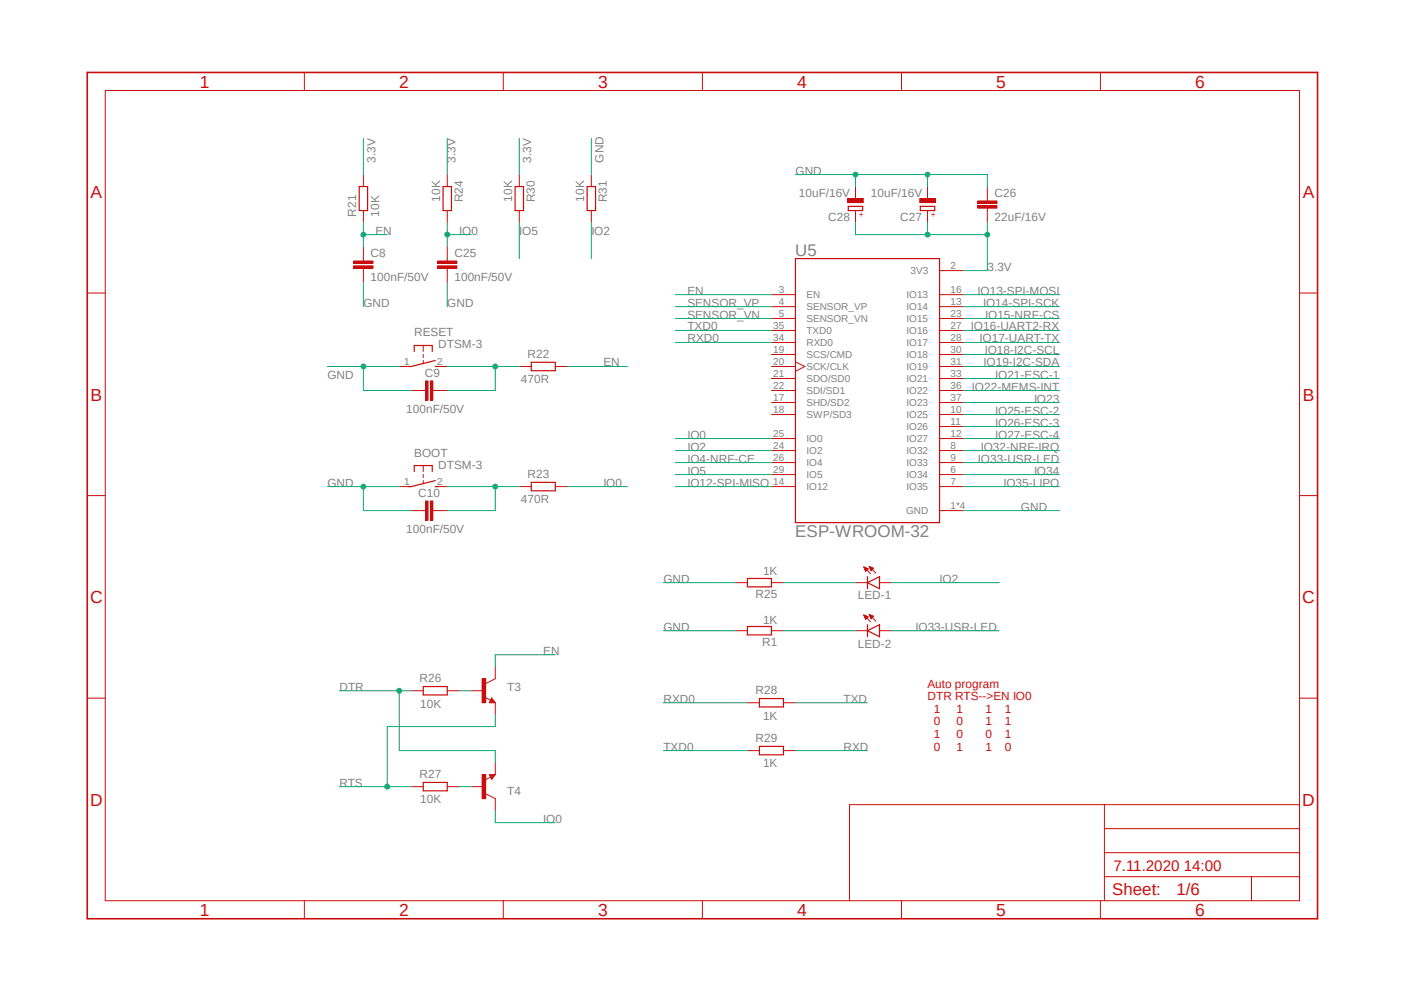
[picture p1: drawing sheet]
<svg xmlns="http://www.w3.org/2000/svg" width="297mm" height="210mm" viewBox="0 0 297 210" stroke-linecap="round" stroke-linejoin="round" font-family="sans-serif">
<path d="M17.9 15l261.2 179.9M279.1 15l-261.2 179.9" fill="none" stroke="#fff" stroke-width=".21"/>
<g fill="none" stroke="#c90d0c" stroke-width=".21">
<path d="M22.3 19.1h252.6v171.4h-252.6zM64.4 15.3v3.8M106.5 15.3v3.8M148.6 15.3v3.8M190.7 15.3v3.8M232.8 15.3v3.8M76.9 36.9v2.6M76.9 44.5v2.6M76.9 54.7v.5M76.9 56.7v.5M18.5 62h3.8M274.9 62h3.8"/>
<path d="M18.5 104.8h3.8M274.9 104.8h3.8M18.5 147.7h3.8M274.9 147.7h3.8M233.6 170.2v20.3M233.6 175.3h41.3M274.9 170.2h-95.2v20.3M64.4 190.5v3.8M106.5 190.5v3.8M148.6 190.5v3.8M190.7 190.5v3.8M232.8 190.5v3.8"/>
<path d="M233.6 185.4h41.3M233.6 180.3h41.3M264.8 185.4v5.1"/>
</g>
<path d="M18.5 15.3h260.2v179h-260.2z" fill="none" stroke="#c90d0c" stroke-width=".34"/>
<path d="M76 39.5h1.8v5h-1.8z" fill="none" stroke="#c90d0c" stroke-width=".25"/>
<path d="M74.8 56.2h4.1v.5h-4.1z" fill-rule="evenodd" fill="#c90d0c"/>
<path d="M74.8 56.2h4.1v.5h-4.1z" fill="none" stroke="#c90d0c" stroke-width=".21"/>
<path d="M74.8 55.2h4.1v.5h-4.1z" fill-rule="evenodd" fill="#c90d0c"/>
<g fill="none" stroke="#c90d0c" stroke-width=".21">
<path d="M74.8 55.2h4.1v.5h-4.1zM76.9 52.2v2.5M76.9 57.2v2.6M84.5 77.5h2.5M89.5 73.1v1.2M89.5 75v.6M89.5 76.2v.7M92.1 77.5h2.5M89.5 98.5v1.2M89.5 82.6h.5M91.6 82.6h.5M84.5 102.9h2.5"/>
<path d="M89.5 100.4v.6M89.5 101.6v.7M92.1 102.9h2.5"/>
</g>
<path d="M87.6 74.3v-1.2h3.8v1.2M92.1 76.2l-5.1 1.3h-.6M92.1 77.5h.6M87.6 99.7v-1.2h3.8v1.2M92.1 101.6l-5.1 1.3h-.6M92.1 102.9h.6" fill="none" stroke="#c90d0c" stroke-width=".25"/>
<path d="M91.1 80.6h.5v4h-.5z" fill-rule="evenodd" fill="#c90d0c"/>
<path d="M91.1 80.6h.5v4h-.5z" fill="none" stroke="#c90d0c" stroke-width=".21"/>
<path d="M90 80.6h.6v4h-.6z" fill-rule="evenodd" fill="#c90d0c"/>
<path d="M87 82.6h2.5M90 80.6h.6v4h-.6zM92.1 82.6h2.5M89.5 108h.5M91.6 108h.5" fill="none" stroke="#c90d0c" stroke-width=".21"/>
<path d="M91.1 106h.5v4h-.5z" fill-rule="evenodd" fill="#c90d0c"/>
<path d="M91.1 106h.5v4h-.5z" fill="none" stroke="#c90d0c" stroke-width=".21"/>
<path d="M90 106h.6v4h-.6z" fill-rule="evenodd" fill="#c90d0c"/>
<path d="M94.6 36.9v2.6M94.6 44.5v2.6M94.6 54.7v.5M94.6 56.7v.5M109.9 77.5h2.5M117.5 77.5h2.5M87 108h2.5M90 106h.6v4h-.6zM92.1 108h2.5M109.9 102.9h2.5M117.5 102.9h2.5" fill="none" stroke="#c90d0c" stroke-width=".21"/>
<path d="M93.7 39.5h1.8v5h-1.8zM112.4 76.6h5.1v1.8h-5.1zM112.4 102h5.1v1.8h-5.1z" fill="none" stroke="#c90d0c" stroke-width=".25"/>
<path d="M92.6 56.2h4v.5h-4z" fill-rule="evenodd" fill="#c90d0c"/>
<path d="M92.6 56.2h4v.5h-4z" fill="none" stroke="#c90d0c" stroke-width=".21"/>
<path d="M92.6 55.2h4v.5h-4z" fill-rule="evenodd" fill="#c90d0c"/>
<g fill="none" stroke="#c90d0c" stroke-width=".21">
<path d="M92.6 55.2h4v.5h-4zM94.6 52.2v2.5M94.6 57.2v2.6M182.8 119.9l1.3 1.4M182.8 120h.1M182.8 119.9l.8 .4M182.8 119.9l.3 .9 .5-.5M183.9 119.8l1.4 1.4M183.9 119.8l.9 .4-.5 .5zM183.9 119.8h.1M183.9 120h.3M155.6 123.2h2.5"/>
<path d="M163.2 123.2h2.5M181 123.2h2.5M182.8 120.1h.2M182.8 120.1h.4M182.9 120.2h.5M182.9 120.4h.7M182.9 120.3h.7M183 120.5h.4M183 120.6h.3M183.1 120.7h.1M184 120.1h.4M184 120.1h.7"/>
<path d="M184.1 120.2h.6M184.1 120.3h.6M184.1 120.4h.5M184.2 120.5h.2M184.2 120.6h.1M184.2 120.6h.2M186.1 123.2h2.5M102.6 147.5l1.2 .6M104 147.6l.8 1h-1.3zM104.8 143.6l-2.1 1"/>
</g>
<path d="M158.1 122.3h5.1v1.8h-5.1zM183.5 123.2l2.6-1.2v2.5zM183.5 122v2.5M104 148.1l.1 .3h-.3l.2-.5 .5 .6h-.7" fill="none" stroke="#c90d0c" stroke-width=".25"/>
<path d="M102 143.6h.7v5h-.7z" fill-rule="evenodd" fill="#c90d0c"/>
<path d="M99.7 146.1h2.5M102 143.6h.7v5h-.7zM104.8 141v2.6M104.8 148.6v2.6M102.7 167.9l2.1 1M103.5 163.8h1.3l-.8 1zM103.8 164.3l-1.2 .7" fill="none" stroke="#c90d0c" stroke-width=".21"/>
<path d="M103.8 164h.7l-.5 .6-.2-.5h.3l-.1 .2" fill="none" stroke="#c90d0c" stroke-width=".25"/>
<path d="M102 163.8h.7v5.1h-.7z" fill-rule="evenodd" fill="#c90d0c"/>
<g fill="none" stroke="#c90d0c" stroke-width=".21">
<path d="M109.9 36.9v2.6M125.1 36.9v2.6M109.9 44.5v2.6M125.1 44.5v2.6M198.8 57.2h5M208.9 42v.5M208.9 44v.5M163.2 62.3h5.1M163.2 64.9h5.1M163.2 67.4h5.1M163.2 69.9h5.1M163.2 72.4h5.1"/>
<path d="M163.2 75h5.1M163.2 77.5h5.1M168.3 76.5l2 1-2 1M198.8 62.3h5M198.8 64.9h5M198.8 67.4h5M198.8 69.9h5M198.8 72.4h5M198.8 75h5M198.8 77.5h5M163.2 87.7h5.1M163.2 85.1h5.1"/>
<path d="M163.2 80.1h5.1M163.2 82.6h5.1M163.2 92.8h5.1M163.2 95.3h5.1M163.2 97.8h5.1M198.8 87.7h5M198.8 85.1h5M198.8 80.1h5M198.8 82.6h5M198.8 92.8h5M198.8 95.3h5M198.8 97.8h5"/>
<path d="M198.8 90.2h5M163.2 100.4h5.1M163.2 102.9h5.1M198.8 108h5M198.8 100.4h5M198.8 102.9h5M87 146.1h2.5M94.6 146.1h2.6M158.1 148.6h2.6M158.1 158.7h2.6M165.7 148.6h2.6M165.7 158.7h2.6"/>
<path d="M87 166.4h2.5M94.6 166.4h2.6M99.7 166.4h2.5M102 163.8h.7v5.1h-.7zM104.8 161.3v2.5M104.8 168.9v2.5"/>
</g>
<path d="M109 39.5h1.7v5h-1.7zM124.2 39.5h1.8v5h-1.8zM168.3 54.7h30.5v55.8h-30.5zM89.5 145.2h5.1v1.8h-5.1zM160.7 147.7h5v1.8h-5zM160.7 157.9h5v1.7h-5zM89.5 165.5h5.1v1.8h-5.1z" fill="none" stroke="#c90d0c" stroke-width=".25"/>
<path d="M206.8 43.5h4.1v.5h-4.1z" fill-rule="evenodd" fill="#c90d0c"/>
<path d="M206.8 43.5h4.1v.5h-4.1z" fill="none" stroke="#c90d0c" stroke-width=".21"/>
<path d="M206.8 42.5h4.1v.5h-4.1z" fill-rule="evenodd" fill="#c90d0c"/>
<path d="M208.9 39.5v2.5M206.8 42.5h4.1v.5h-4.1zM208.9 44.5v2.6" fill="none" stroke="#c90d0c" stroke-width=".21"/>
<path d="M194.7 43.6h3v.9h-3z" fill="none" stroke="#c90d0c" stroke-width=".25"/>
<path d="M194.6 42h3.3v.8h-3.3z" fill-rule="evenodd" fill="#c90d0c"/>
<path d="M196.2 39.5v2.5M194.6 42h3.3v.8h-3.3zM196.2 44.5v2.6" fill="none" stroke="#c90d0c" stroke-width=".21"/>
<path d="M179.5 43.6h3v.9h-3z" fill="none" stroke="#c90d0c" stroke-width=".25"/>
<path d="M179.3 42h3.3v.8h-3.3z" fill-rule="evenodd" fill="#c90d0c"/>
<g fill="none" stroke="#c90d0c" stroke-width=".21">
<path d="M181 39.5v2.5M179.3 42h3.3v.8h-3.3zM181 44.5v2.6M155.6 133.4h2.5M163.2 133.4h2.5M181 133.4h2.5M182.8 130.1l1.3 1.4M182.8 130.1l.8 .4-.5 .5zM182.8 130.3h.4M182.8 130.2h.2M182.8 130.3h.5M182.9 130.4h.7"/>
<path d="M182.9 130.5h.7M183 130.6h.5M183 130.7h.4M183 130.8h.3M183.1 130.9h.1M183.9 130l1.4 1.4M183.9 130l.9 .3-.5 .6zM183.9 130h.1M183.9 130.1h.3M184 130.2h.4M184 130.3h.6M184.1 130.3h.6"/>
<path d="M184.1 130.5h.5M184.1 130.4h.6M184.1 130.6h.4M184.2 130.7h.2M184.2 130.8h.1M186.1 133.4h2.5"/>
</g>
<path d="M158.1 132.5h5.1v1.8h-5.1zM183.5 133.4l2.6-1.3v2.6zM183.5 132.1v2.6" fill="none" stroke="#c90d0c" stroke-width=".25"/>
<path d="M76.9 47.1v5.1M76.9 49.6h5M142.9 72.4h20.3M142.9 69.9h20.3M140.3 148.6h17.8M140.3 158.7h17.8" fill="none" stroke="#0dab76" stroke-width=".21"/>
<circle cx="76.9" cy="49.6" r=".51" fill="#0dab76"/>
<g fill="none" stroke="#0dab76" stroke-width=".21">
<path d="M94.6 47.1v5.1M94.6 49.6h5.1M120 77.5h12.7M142.9 62.3h20.3M120 102.9h12.7M117.5 138.5h-12.7v2.5"/>
<circle cx="76.9" cy="49.6" r=".51"/>
</g>
<circle cx="94.6" cy="49.6" r=".51" fill="#0dab76"/>
<g fill="none" stroke="#0dab76" stroke-width=".21">
<path d="M76.9 29.3v7.6M94.6 29.3v7.6M109.9 29.3v7.6M125.1 47.1v7.6M196.2 49.6h12.7M208.9 47.1v10.1h-5.1M142.9 92.8h20.3M142.9 95.3h20.3M188.6 123.2h22.8M104.8 171.4v2.6h12.7"/>
<circle cx="94.6" cy="49.6" r=".51"/>
</g>
<circle cx="208.9" cy="49.6" r=".51" fill="#0dab76"/>
<g fill="none" stroke="#0dab76" stroke-width=".21">
<path d="M181 47.1v2.5h15.2v-2.5"/>
<circle cx="208.9" cy="49.6" r=".51"/>
</g>
<circle cx="196.2" cy="49.6" r=".51" fill="#0dab76"/>
<g fill="none" stroke="#0dab76" stroke-width=".21">
<path d="M76.9 59.8v5.1M69.3 102.9h15.2M76.9 102.9v5.1h10.1"/>
<circle cx="196.2" cy="49.6" r=".51"/>
</g>
<circle cx="76.9" cy="102.9" r=".51" fill="#0dab76"/>
<g fill="none" stroke="#0dab76" stroke-width=".21">
<path d="M94.6 59.8v5.1M69.3 77.5h15.2M76.9 77.5v5.1h10.1M203.8 108h20.3"/>
<circle cx="76.9" cy="102.9" r=".51"/>
</g>
<circle cx="76.9" cy="77.5" r=".51" fill="#0dab76"/>
<g fill="none" stroke="#0dab76" stroke-width=".21">
<path d="M125.1 29.3v7.6M168.3 36.9h40.6v2.6M196.2 36.9v2.6M140.3 123.2h15.3"/>
<circle cx="76.9" cy="77.5" r=".51"/>
</g>
<circle cx="196.2" cy="36.9" r=".51" fill="#0dab76"/>
<g fill="none" stroke="#0dab76" stroke-width=".21">
<path d="M181 36.9v2.6"/>
<circle cx="196.2" cy="36.9" r=".51"/>
</g>
<circle cx="181" cy="36.9" r=".51" fill="#0dab76"/>
<g fill="none" stroke="#0dab76" stroke-width=".21">
<path d="M94.6 102.9h15.3M104.8 102.9v5.1h-10.2M140.3 133.4h15.3"/>
<circle cx="181" cy="36.9" r=".51"/>
</g>
<circle cx="104.8" cy="102.9" r=".51" fill="#0dab76"/>
<g fill="none" stroke="#0dab76" stroke-width=".21">
<path d="M97.2 146.1h2.5M104.8 151.2v2.5h-22.9v12.7h5.1M97.2 166.4h2.5"/>
<circle cx="104.8" cy="102.9" r=".51"/>
</g>
<circle cx="81.9" cy="166.4" r=".51" fill="#0dab76"/>
<g fill="none" stroke="#0dab76" stroke-width=".21">
<path d="M71.8 146.1h15.2M84.5 146.1v12.6h20.3v2.6M71.8 166.4h10.1"/>
<circle cx="81.9" cy="166.4" r=".51"/>
</g>
<circle cx="84.5" cy="146.1" r=".51" fill="#0dab76"/>
<g fill="none" stroke="#0dab76" stroke-width=".21">
<path d="M109.9 47.1v7.6M94.6 77.5h15.3M104.8 77.5v5.1h-10.2M142.9 64.9h20.3M142.9 67.4h20.3M203.8 64.9h20.3M203.8 67.4h20.3M203.8 62.3h20.3M203.8 69.9h20.3M203.8 72.4h20.3M203.8 75h20.3M203.8 77.5h20.3"/>
<path d="M142.9 97.8h20.3M203.8 82.6h20.3M203.8 85.1h20.3M203.8 87.7h20.3M203.8 90.2h20.3M203.8 92.8h20.3M142.9 100.4h20.3M142.9 102.9h20.3M165.7 123.2h15.3M168.3 148.6h15.2M168.3 158.7h15.2"/>
<circle cx="84.5" cy="146.1" r=".51"/>
</g>
<circle cx="104.8" cy="77.5" r=".51" fill="#0dab76"/>
<g fill="none" stroke="#0dab76" stroke-width=".21">
<path d="M203.8 95.3h20.3M203.8 97.8h20.3M203.8 80.1h20.3M203.8 100.4h20.3M203.8 102.9h20.3M165.7 133.4h15.3M188.6 133.4h22.8"/>
<circle cx="104.8" cy="77.5" r=".51"/>
</g>
<g font-size="3.7" fill="#c90d0c">
<text x="42.3" y="18.5">1</text>
<text x="84.4" y="18.5">2</text>
<text x="126.5" y="18.5">3</text>
<text x="168.6" y="18.5">4</text>
<text x="210.7" y="18.5">5</text>
<text x="252.9" y="18.5">6</text>
<text x="19.1" y="41.9">A</text>
<text x="275.6" y="41.9">A</text>
<text x="19.1" y="84.7">B</text>
<text x="275.6" y="84.7">B</text>
<text x="19" y="127.5">C</text>
<text x="275.5" y="127.5">C</text>
<text x="19" y="170.4">D</text>
<text x="275.5" y="170.4">D</text>
<text x="42.3" y="193.7">1</text>
<text x="84.4" y="193.7">2</text>
<text x="126.5" y="193.7">3</text>
<text x="168.6" y="193.7">4</text>
<text x="210.7" y="193.7">5</text>
<text x="252.9" y="193.7">6</text>
</g>
<g font-size="3.6" fill="#808080">
<text x="168.2" y="54.1">U5</text>
<text x="168.2" y="113.7">ESP-WROOM-32</text>
</g>
<g font-size="3.6" fill="#c90d0c">
<text x="235.3" y="189.4">Sheet:</text>
<text x="248.9" y="189.2">1/6</text>
</g>
<text font-size="3.2" fill="#c90d0c" x="235.5" y="184.1">7.11.2020 14:00</text>
<g font-size="2.5" fill="#808080">
<text x="79.4" y="34.4" transform="rotate(-90 79.4 34.4)">3.3V</text>
<text x="96.4" y="34.4" transform="rotate(-90 96.4 34.4)">3.3V</text>
<text x="112.4" y="34.4" transform="rotate(-90 112.4 34.4)">3.3V</text>
<text x="127.6" y="34.4" transform="rotate(-90 127.6 34.4)">GND</text>
<text x="168.3" y="36.9">GND</text>
<text x="169" y="41.7">10uF/16V</text>
<text x="184.2" y="41.7">10uF/16V</text>
<text x="210.4" y="41.6">C26</text>
<text x="75.4" y="45.8" transform="rotate(-90 75.4 45.8)">R21</text>
<text x="80.2" y="45.8" transform="rotate(-90 80.2 45.8)">10K</text>
<text x="93.1" y="42.6" transform="rotate(-90 93.1 42.6)">10K</text>
<text x="97.9" y="42.8" transform="rotate(-90 97.9 42.8)">R24</text>
<text x="108.3" y="42.6" transform="rotate(-90 108.3 42.6)">10K</text>
<text x="113.2" y="42.8" transform="rotate(-90 113.2 42.8)">R30</text>
<text x="123.6" y="42.6" transform="rotate(-90 123.6 42.6)">10K</text>
<text x="128.4" y="42.8" transform="rotate(-90 128.4 42.8)">R31</text>
<text x="175.2" y="46.8">C28</text>
<text x="190.5" y="46.8">C27</text>
<text x="210.4" y="46.7">22uF/16V</text>
<text x="79.4" y="49.6">EN</text>
<text x="97.2" y="49.6">IO0</text>
<text x="109.9" y="49.6">IO5</text>
<text x="125.1" y="49.6">IO2</text>
<text x="78.4" y="59.4">100nF/50V</text>
<text x="78.4" y="54.3">C8</text>
<text x="96.1" y="59.4">100nF/50V</text>
<text x="96.1" y="54.3">C25</text>
<text x="208.9" y="57.2">3.3V</text>
<text x="76.9" y="64.9">GND</text>
<text x="94.6" y="64.9">GND</text>
<text x="145.4" y="62.3">EN</text>
<text x="145.4" y="64.9">SENSOR_VP</text>
<text x="206.8" y="62.3">IO13-SPI-MOSI</text>
<text x="208" y="64.9">IO14-SPI-SCK</text>
<text x="87.6" y="71.2">RESET</text>
<text x="145.4" y="69.9">TXD0</text>
<text x="145.4" y="67.4">SENSOR_VN</text>
<text x="205.4" y="69.9">IO16-UART2-RX</text>
<text x="208.4" y="67.4">IO15-NRF-CS</text>
<text x="92.7" y="73.7">DTSM-3</text>
<text x="111.6" y="75.7">R22</text>
<text x="127.6" y="77.5">EN</text>
<text x="145.4" y="72.4">RXD0</text>
<text x="207.2" y="72.4">IO17-UART-TX</text>
<text x="208.1" y="77.5">IO19-I2C-SDA</text>
<text x="208.3" y="75">IO18-I2C-SCL</text>
<text x="69.3" y="80.1">GND</text>
<text x="89.9" y="79.7">C9</text>
<text x="110.2" y="81.1">470R</text>
<text x="205.6" y="82.6">IO22-MEMS-INT</text>
<text x="210.5" y="80.1">IO21-ESC-1</text>
<text x="85.9" y="87.3">100nF/50V</text>
<text x="210.5" y="87.7">IO25-ESC-2</text>
<text x="218.7" y="85.1">IO23</text>
<text x="145.4" y="92.8">IO0</text>
<text x="145.4" y="95.3">IO2</text>
<text x="207.5" y="95.3">IO32-NRF-IRQ</text>
<text x="210.5" y="90.2">IO26-ESC-3</text>
<text x="210.5" y="92.8">IO27-ESC-4</text>
<text x="87.6" y="96.6">BOOT</text>
<text x="92.7" y="99.1">DTSM-3</text>
<text x="111.6" y="101.1">R23</text>
<text x="145.4" y="97.8">IO4-NRF-CE</text>
<text x="145.4" y="100.4">IO5</text>
<text x="206.9" y="97.8">IO33-USR-LED</text>
<text x="218.7" y="100.4">IO34</text>
<text x="69.3" y="102.9">GND</text>
<text x="88.5" y="105.1">C10</text>
<text x="110.2" y="106.5">470R</text>
<text x="127.6" y="102.9">IO0</text>
<text x="145.4" y="102.9">IO12-SPI-MISO</text>
<text x="212.3" y="102.9">IO35-LIPO</text>
<text x="216" y="108">GND</text>
<text x="85.9" y="112.7">100nF/50V</text>
<text x="140.3" y="123.2">GND</text>
<text x="161.4" y="121.7">1K</text>
<text x="198.8" y="123.2">IO2</text>
<text x="159.9" y="126.5">R25</text>
<text x="161.4" y="131.9">1K</text>
<text x="181.5" y="126.8">LED-1</text>
<text x="140.3" y="133.4">GND</text>
<text x="161.2" y="136.7">R1</text>
<text x="181.5" y="137">LED-2</text>
<text x="193.7" y="133.4">IO33-USR-LED</text>
<text x="114.9" y="138.5">EN</text>
<text x="71.8" y="146.1">DTR</text>
<text x="88.7" y="144.3">R26</text>
<text x="88.9" y="149.7">10K</text>
<text x="107.3" y="146.1">T3</text>
<text x="140.3" y="148.6">RXD0</text>
<text x="159.9" y="146.8">R28</text>
<text x="178.4" y="148.6">TXD</text>
<text x="161.4" y="152.2">1K</text>
<text x="140.3" y="158.8">TXD0</text>
<text x="159.9" y="157">R29</text>
<text x="178.4" y="158.8">RXD</text>
<text x="71.8" y="166.4">RTS</text>
<text x="88.7" y="164.6">R27</text>
<text x="161.4" y="162.3">1K</text>
<text x="88.9" y="169.9">10K</text>
<text x="107.3" y="168.2">T4</text>
<text x="114.9" y="174">IO0</text>
</g>
<g font-size="2.5" fill="#c90d0c">
<text x="196.2" y="145.4">Auto program</text>
<text x="196.2" y="148.1">DTR RTS--&gt;EN IO0</text>
<text x="197.6" y="150.8">1</text>
<text x="197.6" y="153.4">0</text>
<text x="202.4" y="150.8">1</text>
<text x="202.4" y="153.4">0</text>
<text x="208.5" y="150.8">1</text>
<text x="208.5" y="153.4">1</text>
<text x="212.6" y="150.8">1</text>
<text x="212.6" y="153.4">1</text>
<text x="197.6" y="156.1">1</text>
<text x="197.6" y="158.8">0</text>
<text x="202.4" y="156.1">0</text>
<text x="202.4" y="158.8">1</text>
<text x="208.5" y="156.1">0</text>
<text x="208.5" y="158.8">1</text>
<text x="212.6" y="156.1">1</text>
<text x="212.6" y="158.8">0</text>
</g>
<g font-size="2.1" fill="#808080">
<text x="192.6" y="58">3V3</text>
<text x="201.1" y="56.9">2</text>
<text x="164.8" y="61.9">3</text>
<text x="164.8" y="64.5">4</text>
<text x="170.6" y="63.1">EN</text>
<text x="170.6" y="65.6">SENSOR_VP</text>
<text x="191.8" y="63.1">IO13</text>
<text x="191.8" y="65.6">IO14</text>
<text x="201.1" y="61.9">16</text>
<text x="201.1" y="64.5">13</text>
<text x="163.6" y="69.6">35</text>
<text x="164.8" y="67">5</text>
<text x="170.6" y="68.1">SENSOR_VN</text>
<text x="170.6" y="70.7">TXD0</text>
<text x="191.8" y="68.2">IO15</text>
<text x="191.8" y="70.7">IO16</text>
<text x="201.1" y="67">23</text>
<text x="201.1" y="69.6">27</text>
<text x="85.5" y="77.2">1</text>
<text x="92.5" y="77.2">2</text>
<text x="163.6" y="72.1">34</text>
<text x="163.6" y="74.6">19</text>
<text x="163.6" y="77.2">20</text>
<text x="170.6" y="73.2">RXD0</text>
<text x="170.6" y="75.7">SCS/CMD</text>
<text x="191.8" y="73.2">IO17</text>
<text x="191.8" y="75.7">IO18</text>
<text x="201.1" y="72.1">28</text>
<text x="201.1" y="74.6">30</text>
<text x="201.1" y="77.2">31</text>
<text x="163.6" y="79.7">21</text>
<text x="163.6" y="82.3">22</text>
<text x="170.6" y="78.3">SCK/CLK</text>
<text x="170.6" y="80.8">SDO/SD0</text>
<text x="170.6" y="83.4">SDI/SD1</text>
<text x="191.8" y="78.3">IO19</text>
<text x="191.8" y="80.8">IO21</text>
<text x="191.8" y="83.4">IO22</text>
<text x="201.1" y="79.7">33</text>
<text x="201.1" y="82.3">36</text>
<text x="163.6" y="87.3">18</text>
<text x="163.6" y="84.8">17</text>
<text x="170.6" y="88.4">SWP/SD3</text>
<text x="170.6" y="85.9">SHD/SD2</text>
<text x="191.8" y="85.9">IO23</text>
<text x="191.8" y="88.4">IO25</text>
<text x="201.1" y="84.8">37</text>
<text x="201.1" y="87.3">10</text>
<text x="201.1" y="89.9">11</text>
<text x="163.6" y="92.4">25</text>
<text x="163.6" y="95">24</text>
<text x="170.6" y="93.5">IO0</text>
<text x="191.8" y="91">IO26</text>
<text x="191.8" y="93.5">IO27</text>
<text x="201.1" y="92.4">12</text>
<text x="201.1" y="95">8</text>
<text x="163.6" y="97.5">26</text>
<text x="163.6" y="100">29</text>
<text x="170.6" y="96.1">IO2</text>
<text x="170.6" y="98.6">IO4</text>
<text x="170.6" y="101.1">IO5</text>
<text x="191.8" y="101.1">IO34</text>
<text x="191.8" y="96.1">IO32</text>
<text x="191.8" y="98.6">IO33</text>
<text x="201.1" y="100">6</text>
<text x="201.1" y="97.5">9</text>
<text x="85.5" y="102.6">1</text>
<text x="92.5" y="102.6">2</text>
<text x="163.6" y="102.6">14</text>
<text x="170.6" y="103.7">IO12</text>
<text x="191.8" y="103.7">IO35</text>
<text x="201.1" y="107.7">1*4</text>
<text x="201.1" y="102.6">7</text>
<text x="191.7" y="108.8">GND</text>
</g>
<g font-size="1.8" fill="#c90d0c">
<text x="182.8" y="46" transform="rotate(-90 182.8 46)">+</text>
<text x="198" y="46" transform="rotate(-90 198 46)">+</text>
</g>
</svg>
